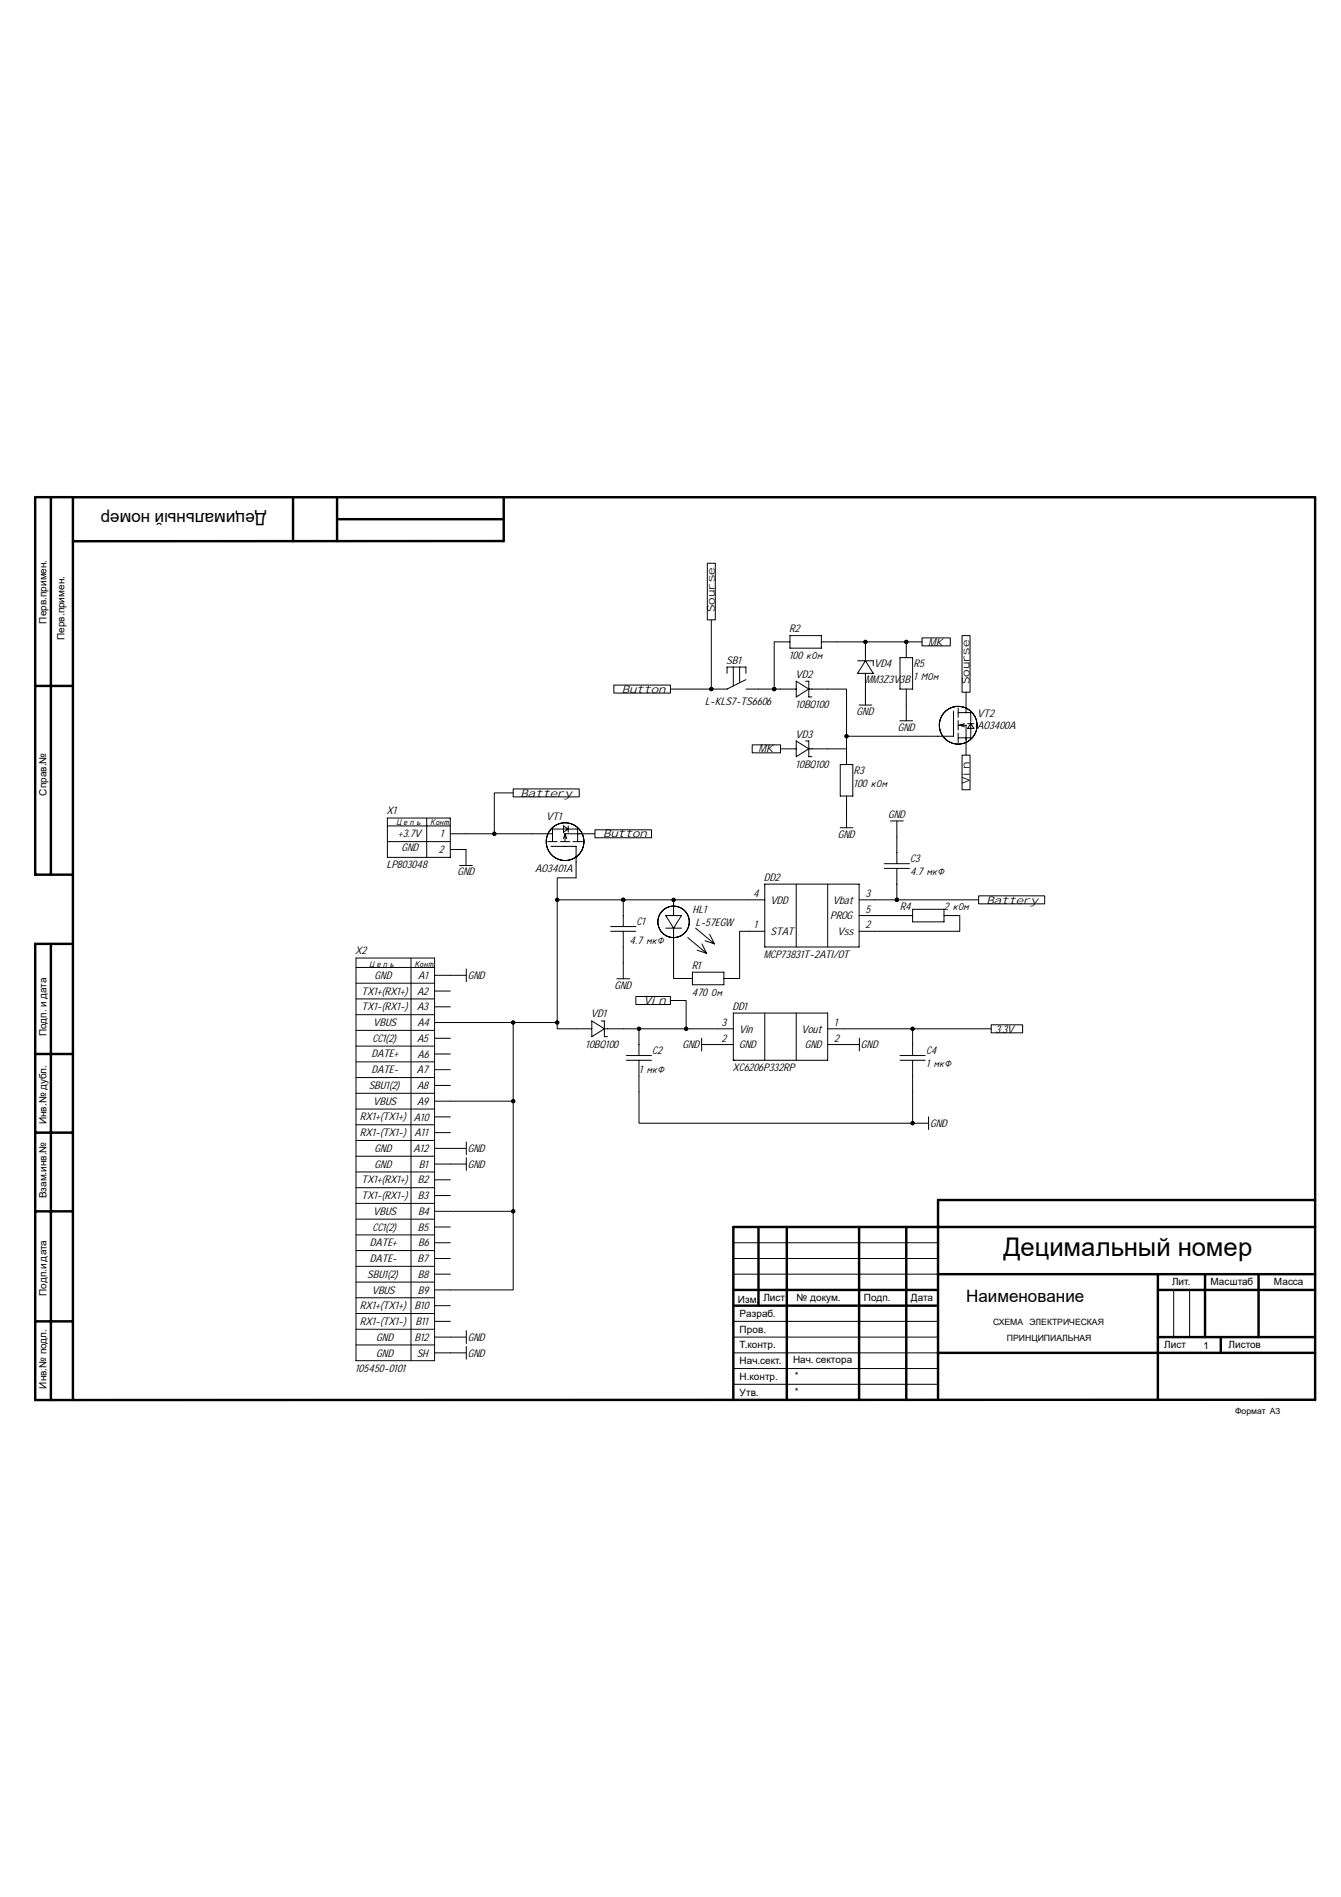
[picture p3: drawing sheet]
<svg xmlns="http://www.w3.org/2000/svg" width="210mm" height="297mm" viewBox="0 0 210 297" stroke-linecap="round" stroke-linejoin="round" font-family="sans-serif">
<g fill="none" stroke="#000" stroke-width=".38">
<path d="M8 77.8v59.1M11.4 77.9v141.3M45.9 77.8v6.9M52.8 77.8v6.9M78.9 77.8v6.9h-67.5M52.8 81.3h26.1M5.5 107.4h5.9M11.4 136.9h-5.9v-59.1l200.5 .1v141.3M5.5 147.8h5.9M5.5 147.8v71.4h200.5M8 147.8v71.4M5.5 165h5.9"/>
<path d="M5.5 177.3h5.9M5.5 189.7h5.9M118.8 192.1v12.3M123.2 192.1v27.1M134.5 192.1v27.1M141.9 192.1v27.1M146.9 199.5h59.1M181.3 199.5v19.7M188.7 199.5v9.8M197.1 199.5v9.8M206 187.9h-59.1v31M206 192.1h-91.1v27.1"/>
<path d="M5.5 206.9h5.9M114.9 204.4h32M114.9 202h32M146.9 211.8h59.1M181.3 202h24.7M181.3 209.3h24.7M191.2 209.3v2.5"/>
</g>
<g fill="none" stroke="#000" stroke-width=".16">
<path d="M72 135.5h2M73 133v2.5M119.8 138.4h14.7v9.9h-14.7zM124.7 138.4v9.9M129.6 138.4v9.9M138.5 135.2h3.9M138.5 136h3.9M139.5 128.5h2M140.5 128.5v6.7M140.5 136v4.9M70.5 152.7h2.5M73 151.7v2"/>
<path d="M95.6 145.8h4M95.6 145.1h4M96.6 153.2h2M97.6 140.9v4.2M97.6 145.8v7.4M104.3 143.4h2.4l-1.2 1.9zM104.3 145.3h2.4M105.5 140.9v2.5M105.5 145.3v3M106 153.2h2.4M107.7 146.8l3 2.5M108.4 152.2h5v2h-5z"/>
<path d="M108.9 145.3l3 2.5M109.2 148.8l1.5 .5M109.9 147.8l.8 1.5M110.4 147.3l1.5 .5M111.2 146.3l.7 1.5M113.4 153.2h2.4M117.3 140.9h2.5M117.3 145.8h2.5M134.5 140.9h2.5M134.5 145.8h2.5M134.5 143.4h2.5M140.5 143.4h2.4"/>
<path d="M142.9 142.4h4.9v1.9h-4.9zM147.8 143.4h2.5M114.9 199.5h32M114.9 194.6h32M114.9 197h32M114.9 216.7h32M114.9 214.3h32M114.9 209.3h32M114.9 211.8h32M114.9 206.9h32M183.8 202v7.3M186.3 202v7.3"/>
<circle cx="97.6" cy="140.9" r=".25"/>
<circle cx="105.5" cy="144.3" r="2.46"/>
<circle cx="105.5" cy="140.9" r=".25"/>
<circle cx="140.5" cy="140.9" r=".25"/>
</g>
<g fill="#000">
<circle cx="97.6" cy="140.9" r=".25"/>
<circle cx="105.5" cy="140.9" r=".25"/>
<circle cx="140.5" cy="140.9" r=".25"/>
</g>
<path d="M153.3 140.3h10.3v1.2h-10.3z" fill-rule="evenodd" fill="#fff"/>
<path d="M153.3 140.3h10.3v1.2h-10.3z" fill="none" stroke="#000" stroke-width=".16"/>
<path d="M80.4 123.5h10.3v1.3h-10.3z" fill-rule="evenodd" fill="#fff"/>
<g fill="none" stroke="#000" stroke-width=".16">
<path d="M123.7 99.5h4.9v2h-4.9zM113.9 105.4v-1h2.9v1M114.8 104.4v3M115.8 104.4v2.5M116.8 106.4l-2.9 1.5h-2.5M116.8 107.9h4.4M121.2 100.5h2.5M128.6 100.5h2.5M131.6 119.7h2v4.9h-2zM132.6 117.2v2.5M134.3 103.5h2.5v.7M134.5 110.4h2"/>
<path d="M135.5 105.4v5M135.5 103.5l1.3 1.9h-2.5zM135.5 100.5v3M140.9 112.9h2M140.9 103h2v4.9h-2zM141.9 107.9v5M141.9 100.5v2.5M80.4 123.5h10.3v1.3h-10.3zM131.6 129.6h2M132.6 124.6v5M109.9 162.5v2M109.9 163.5h2.5"/>
<path d="M132.1 163.5h2.5M134.6 162.5v2"/>
<circle cx="111.4" cy="107.9" r=".25"/>
<circle cx="121.3" cy="107.9" r=".25"/>
<circle cx="135.5" cy="100.5" r=".25"/>
<circle cx="141.9" cy="100.5" r=".25"/>
</g>
<g fill="#000">
<circle cx="111.4" cy="107.9" r=".25"/>
<circle cx="121.3" cy="107.9" r=".25"/>
<circle cx="135.5" cy="100.5" r=".25"/>
<circle cx="141.9" cy="100.5" r=".25"/>
</g>
<path d="M150.7 99.5h1.2v8.9h-1.2z" fill-rule="evenodd" fill="#fff"/>
<path d="M150.7 99.5h1.2v8.9h-1.2z" fill="none" stroke="#000" stroke-width=".16"/>
<path d="M110.8 88.2h1.2v8.9h-1.2z" fill-rule="evenodd" fill="#fff"/>
<path d="M110.8 88.2h1.2v8.9h-1.2z" fill="none" stroke="#000" stroke-width=".16"/>
<path d="M117.8 116.6h4.4v1.3h-4.4z" fill-rule="evenodd" fill="#fff"/>
<path d="M117.8 116.6h4.4v1.3h-4.4z" fill="none" stroke="#000" stroke-width=".16"/>
<path d="M144.4 99.9h4.4v1.2h-4.4z" fill-rule="evenodd" fill="#fff"/>
<path d="M144.4 99.9h4.4v1.2h-4.4z" fill="none" stroke="#000" stroke-width=".16"/>
<path d="M150.7 118.2h1.2v5.5h-1.2z" fill-rule="evenodd" fill="#fff"/>
<path d="M150.7 118.2h1.2v5.5h-1.2z" fill="none" stroke="#000" stroke-width=".16"/>
<path d="M99.6 156h5.4v1.3h-5.4z" fill-rule="evenodd" fill="#fff"/>
<path d="M99.6 156h5.4v1.3h-5.4z" fill="none" stroke="#000" stroke-width=".16"/>
<path d="M93.2 129.9h8.8v1.3h-8.8z" fill-rule="evenodd" fill="#fff"/>
<g fill="none" stroke="#000" stroke-width=".16">
<path d="M93.2 129.9h8.8v1.3h-8.8zM98.1 165.3h3.9M98.1 166h3.9M100.1 161.1v4.2M100.1 166v4.9M140.9 165.3h4M140.9 166h4M142.9 161.1v4.2M142.9 166v4.9M142.9 175.9h2.5M145.4 174.9v2"/>
<circle cx="100.1" cy="161.1" r=".25"/>
<circle cx="142.9" cy="161.1" r=".25"/>
<circle cx="142.9" cy="175.9" r=".25"/>
</g>
<g fill="#000">
<circle cx="100.1" cy="161.1" r=".25"/>
<circle cx="142.9" cy="161.1" r=".25"/>
<circle cx="142.9" cy="175.9" r=".25"/>
</g>
<path d="M155.2 160.5h5v1.2h-5z" fill-rule="evenodd" fill="#fff"/>
<path d="M155.2 160.5h5v1.2h-5z" fill="none" stroke="#000" stroke-width=".16"/>
<path d="M96.1 107.3h8.9v1.2h-8.9z" fill-rule="evenodd" fill="#fff"/>
<g fill="none" stroke="#000" stroke-width=".16">
<path d="M111.4 97.1v10.8h-6.4M96.1 107.3h8.9v1.2h-8.9zM121.2 100.5v7.4h3.5M122.2 117.2h2.5M124.7 106.7l2 1.2-2 1.2zM124.7 116l2 1.2-2 1.3zM126.2 106.7h.5v2.4h.5M126.2 116h.5v2.5h.5M126.7 107.9h5.9v7.4M131.1 100.5h13.3M149.3 111.3v4h-16.7v1.9h-5.9M150.1 110.8v1.5"/>
<path d="M150.1 112.8v1.5M150.1 114.8v1.5M150.1 111.6h1.9v3.9h-1.9M150.1 113.6h1.2v4.6M151 113.3l-.7 .3 .7 .2M151.3 108.4v3.2M151.5 113.3h1M152 113.3l.5 .7h-1zM60.7 128.1h9.8v6.1h-9.8zM60.7 129.3h9.8M60.7 131.8h9.8M66.8 128.1v6.1"/>
<path d="M70.5 133h2.5M77.4 130.5h9.1M80.4 124.1h-3v6.4h-6.9M85.8 131.8h1.5M86.3 132.5h3.9v4.9h-2.9v3.5M86.5 131.8v-2h4v2M87.8 131.8h1.4M88.2 129.3l.8 .5-.8 .5zM88.5 130.5h4.7M88.5 130.5v1.3M88.5 130.5l.2 .8M88.5 130.5l-.3 .8"/>
<path d="M89 129.3v1M89.7 131.8h1.5M55.7 158.9h12.4M55.7 156.4h12.4M55.7 153.9h12.4M55.7 151.5h12.4M55.8 150h12.3v63h-12.3zM64.4 150v63M68.1 152.7h2.4M68.1 155.2h2.4M68.1 157.6h2.4M92.7 159.9l2 1.2-2 1.2z"/>
<path d="M94.2 159.9h.5v2.4h.4M105 156.6h2.5v4.5h-12.8M105.5 148.3v4.9h.5M114.8 158.6h14.8v7.4h-14.8zM117.3 145.8h-1.5v7.4M117.3 140.9h-30v20.2h5.4M119.8 158.6v7.4M124.7 158.6v7.4M137 140.9h16.3M137 143.4h3.5M150.3 143.4v2.4h-13.3M55.7 171.2h12.4"/>
<path d="M55.7 168.7h12.4M55.7 166.3h12.4M55.7 163.8h12.4M55.7 161.3h12.4M55.8 178.6h12.3M55.8 176.1h12.3M55.8 173.6h12.3M68.1 160.1h19.2M68.1 165h2.4M68.1 162.6h2.4M68.1 167.5h2.4M68.1 169.9h2.4"/>
<path d="M68.1 172.4h12.3M68.1 179.8h4.9M68.1 177.3h2.4M68.1 174.9h2.4M73 178.8v2M80.4 160.1v29.6M100.1 170.9v5h42.8v-5M112.4 163.5h2.4M114.8 166h.1M114.8 161.1h-7.3M129.6 163.5h2.5M155.2 161.1h-25.6"/>
<path d="M55.8 183.5h12.3M55.8 181h12.3M55.8 198.3h12.3M55.8 195.8h12.3M55.8 193.3h12.3M55.8 190.9h12.3M55.8 188.4h12.3M55.8 186h12.3M68.1 182.3h4.9M68.1 199.5h2.4M68.1 189.7h12.3M68.1 187.2h2.4"/>
<path d="M68.1 192.1h2.4M68.1 194.6h2.4M68.1 197h2.4M68.1 184.7h2.4M73 181.3v2M80.4 189.7v12.3h-12.3M55.8 210.6h12.3M55.8 208.1h12.3M55.8 205.7h12.3M55.8 203.2h12.3M55.8 200.7h12.3M68.1 209.3h4.9"/>
<path d="M68.1 204.4h2.4M68.1 206.9h2.4M68.1 211.8h4.9M73 208.3v2.1M73 210.8v2"/>
<circle cx="111.4" cy="107.9" r=".25"/>
<circle cx="121.3" cy="107.9" r=".25"/>
<circle cx="132.6" cy="115.3" r=".25"/>
<circle cx="150.1" cy="113.6" r="2.96"/>
<circle cx="77.4" cy="130.5" r=".25"/>
<circle cx="88.5" cy="131.8" r="2.95"/>
<circle cx="87.3" cy="140.9" r=".25"/>
<circle cx="97.6" cy="140.9" r=".25"/>
<circle cx="140.5" cy="140.9" r=".25"/>
<circle cx="80.4" cy="160.1" r=".25"/>
<circle cx="80.4" cy="172.4" r=".25"/>
<circle cx="87.3" cy="160.1" r=".25"/>
<circle cx="107.5" cy="161.1" r=".25"/>
<circle cx="142.9" cy="175.9" r=".25"/>
<circle cx="80.4" cy="189.6" r=".25"/>
</g>
<g fill="#000">
<circle cx="111.4" cy="107.9" r=".25"/>
<circle cx="121.3" cy="107.9" r=".25"/>
<circle cx="132.6" cy="115.3" r=".25"/>
<circle cx="77.4" cy="130.5" r=".25"/>
<circle cx="87.3" cy="140.9" r=".25"/>
<circle cx="97.6" cy="140.9" r=".25"/>
<circle cx="140.5" cy="140.9" r=".25"/>
<circle cx="80.4" cy="160.1" r=".25"/>
<circle cx="80.4" cy="172.4" r=".25"/>
<circle cx="87.3" cy="160.1" r=".25"/>
<circle cx="107.5" cy="161.1" r=".25"/>
<circle cx="142.9" cy="175.9" r=".25"/>
<circle cx="80.4" cy="189.6" r=".25"/>
</g>
<text font-size="4" x="157.1" y="196.7">Децимальный номер</text>
<g font-size="2.7">
<text x="41.7" y="80.4" transform="rotate(-180 41.7 80.4)">Децимальный номер</text>
<text x="151.3" y="203.8">Наименование</text>
</g>
<g font-size="1.7">
<text x="112" y="95.8" transform="rotate(-90 112 95.8)">Sourse</text>
<text x="123.6" y="99">R2</text>
<text x="145.4" y="101.1">MK</text>
<text x="113.7" y="103.9">SB1</text>
<text x="123.6" y="103.2">100кОм</text>
<text x="124.6" y="106.1">VD2</text>
<text x="135.6" y="107">MM3Z3V3B</text>
<text x="136.9" y="104.4">VD4</text>
<text x="143" y="104.4">R5</text>
<text x="143" y="106.4">1 МОм</text>
<text x="151.8" y="107.1" transform="rotate(-90 151.8 107.1)">Sourse</text>
<text x="97.4" y="108.5">Button</text>
<text x="110.4" y="110.4">L-KLS7-TS6606</text>
<text x="124.6" y="110.8">10BQ100</text>
<text x="134.2" y="112">GND</text>
<text x="153" y="112.2">VT2</text>
<text x="118.8" y="117.8">MK</text>
<text x="124.6" y="115.5">VD3</text>
<text x="140.6" y="114.4">GND</text>
<text x="153" y="114.2">AO3400A</text>
<text x="81.5" y="124.7">Battery</text>
<text x="124.6" y="120.2">10BQ100</text>
<text x="133.7" y="121.2">R3</text>
<text x="133.7" y="123.1">100кОм</text>
<text x="151.8" y="122.7" transform="rotate(-90 151.8 122.7)">Vin</text>
<text x="60.5" y="127.4">X1</text>
<text x="62.3" y="131.1">+3.7V</text>
<text x="69" y="131.1">1</text>
<text x="85.6" y="128.4">VT1</text>
<text x="94.4" y="131.1">Button</text>
<text x="131.2" y="131.2">GND</text>
<text x="139.1" y="128.1">GND</text>
<text x="60.5" y="135.9">LP803048</text>
<text x="62.9" y="133.3">GND</text>
<text x="68.7" y="133.6">2</text>
<text x="71.6" y="137.1">GND</text>
<text x="83.8" y="136.5">AO3401A</text>
<text x="119.6" y="137.9">DD2</text>
<text x="142.5" y="135">C3</text>
<text x="142.5" y="136.9">4.7 мкФ</text>
<text x="108.5" y="142.9">HL1</text>
<text x="117.9" y="140.5">4</text>
<text x="120.6" y="141.5">VDD</text>
<text x="130" y="143.9">PROG</text>
<text x="130.4" y="141.5">Vbat</text>
<text x="135.6" y="140.5">3</text>
<text x="135.6" y="142.9">5</text>
<text x="140.9" y="142.5">R4</text>
<text x="147.8" y="142.5">2 кОм</text>
<text x="154.5" y="141.5">Battery</text>
<text x="55.6" y="149.4">X2</text>
<text x="98.6" y="147.9">4.7 мкФ</text>
<text x="99.7" y="144.8">C1</text>
<text x="108.9" y="144.9">L-57EGW</text>
<text x="118.1" y="145.4">1</text>
<text x="119.6" y="150">MCP73831T-2ATI/OT</text>
<text x="120.6" y="146.4">STAT</text>
<text x="131.1" y="146.4">Vss</text>
<text x="135.6" y="145.4">2</text>
<text x="56.6" y="155.7">TX1+(RX1+)</text>
<text x="58.7" y="153.3">GND</text>
<text x="65.3" y="155.7">A2</text>
<text x="65.5" y="153.3">A1</text>
<text x="73.3" y="153.3">GND</text>
<text x="96.2" y="154.8">GND</text>
<text x="108.3" y="151.7">R1</text>
<text x="108.3" y="155.9">470Ом</text>
<text x="56.6" y="158.2">TX1-(RX1-)</text>
<text x="58.5" y="160.7">VBUS</text>
<text x="65.3" y="158.2">A3</text>
<text x="65.4" y="160.7">A4</text>
<text x="92.5" y="159.3">VD1</text>
<text x="100.8" y="157.2">Vin</text>
<text x="113" y="160.7">3</text>
<text x="114.7" y="158.1">DD1</text>
<text x="115.7" y="161.7">Vin</text>
<text x="125.5" y="161.7">Vout</text>
<text x="130.6" y="160.7">1</text>
<text x="155.9" y="161.7">3.3V</text>
<text x="58.2" y="165.6">DATE+</text>
<text x="58.3" y="163.1">CC1(2)</text>
<text x="65.3" y="163.2">A5</text>
<text x="65.4" y="165.6">A6</text>
<text x="91.7" y="164.1">10BQ100</text>
<text x="102.2" y="165">C2</text>
<text x="106.9" y="164.1">GND</text>
<text x="113" y="163.1">2</text>
<text x="114.7" y="167.7">XC6206P332RP</text>
<text x="115.7" y="164.1">GND</text>
<text x="126" y="164.1">GND</text>
<text x="130.6" y="163.1">2</text>
<text x="134.8" y="164.1">GND</text>
<text x="145" y="165">C4</text>
<text x="145" y="167">1 мкФ</text>
<text x="57.7" y="170.5">SBU1(2)</text>
<text x="58.2" y="168.1">DATE-</text>
<text x="58.5" y="173">VBUS</text>
<text x="65.3" y="168.1">A7</text>
<text x="65.3" y="170.5">A8</text>
<text x="65.3" y="173">A9</text>
<text x="100.1" y="168.1">1 мкФ</text>
<text x="56.3" y="175.4">RX1+(TX1+)</text>
<text x="56.3" y="177.9">RX1-(TX1-)</text>
<text x="64.8" y="175.5">A10</text>
<text x="64.9" y="177.9">A11</text>
<text x="145.7" y="176.4">GND</text>
<text x="56.6" y="185.3">TX1+(RX1+)</text>
<text x="58.7" y="180.3">GND</text>
<text x="58.7" y="182.8">GND</text>
<text x="64.8" y="180.4">A12</text>
<text x="65.4" y="185.3">B2</text>
<text x="65.6" y="182.8">B1</text>
<text x="73.3" y="180.4">GND</text>
<text x="73.3" y="182.8">GND</text>
<text x="56.6" y="187.7">TX1-(RX1-)</text>
<text x="58.5" y="190.2">VBUS</text>
<text x="65.4" y="187.7">B3</text>
<text x="65.5" y="190.2">B4</text>
<text x="57.9" y="195.2">DATE+</text>
<text x="57.9" y="197.6">DATE-</text>
<text x="58.3" y="192.7">CC1(2)</text>
<text x="65.4" y="197.6">B7</text>
<text x="65.4" y="192.7">B5</text>
<text x="65.5" y="195.2">B6</text>
<text x="57.5" y="200.1">SBU1(2)</text>
<text x="58.2" y="202.5">VBUS</text>
<text x="65.4" y="202.5">B9</text>
<text x="65.4" y="200.1">B8</text>
<text x="56.3" y="205">RX1+(TX1+)</text>
<text x="56.3" y="207.4">RX1-(TX1-)</text>
<text x="58.9" y="209.9">GND</text>
<text x="64.9" y="209.9">B12</text>
<text x="64.9" y="205">B10</text>
<text x="65.1" y="207.5">B11</text>
<text x="73.3" y="209.9">GND</text>
<text x="55.6" y="214.8">105450-0101</text>
<text x="58.9" y="212.4">GND</text>
<text x="65.3" y="212.4">SH</text>
<text x="73.3" y="212.4">GND</text>
</g>
<g font-size="1.6">
<text x="7.3" y="97.7" transform="rotate(-90 7.3 97.7)">Перв.примен.</text>
<text x="10.1" y="100.2" transform="rotate(-90 10.1 100.2)">Перв.примен.</text>
<text x="7.3" y="124.6" transform="rotate(-90 7.3 124.6)">Справ.№</text>
<text x="7.3" y="162.3" transform="rotate(-90 7.3 162.3)">Подп. и дата</text>
<text x="7.3" y="176" transform="rotate(-90 7.3 176)">Инв.№ дубл.</text>
<text x="7.3" y="187.6" transform="rotate(-90 7.3 187.6)">Взам.инв.№</text>
<text x="7.3" y="202.9" transform="rotate(-90 7.3 202.9)">Подп.и дата</text>
<text x="115.6" y="204">Изм.</text>
<text x="119.5" y="203.8">Лист</text>
<text x="124.8" y="203.8">№ докум.</text>
<text x="135.3" y="203.8">Подп.</text>
<text x="142.7" y="203.8">Дата</text>
<text x="183.6" y="201.3">Лит.</text>
<text x="189.6" y="201.3">Масштаб</text>
<text x="199.5" y="201.3">Масса</text>
<text x="115.8" y="206.2">Разраб.</text>
<text x="115.8" y="208.7">Пров.</text>
<text x="115.8" y="211.1">Т.контр.</text>
<text x="115.8" y="213.6">Нач.сект.</text>
<text x="124.2" y="213.4">Нач. сектора</text>
<text x="124.5" y="215.9">*</text>
<text x="182.3" y="211.1">Лист</text>
<text x="188.5" y="211.2">1</text>
<text x="192.4" y="211.1">Листов</text>
<text x="7.3" y="217.4" transform="rotate(-90 7.3 217.4)">Инв.№ подл.</text>
<text x="115.8" y="218.5">Утв.</text>
<text x="115.8" y="216.1">Н.контр.</text>
<text x="124.5" y="218.4">*</text>
</g>
<g font-size="1.4">
<text x="62" y="129.2">Цепь</text>
<text x="67.4" y="129.2">Конт.</text>
<text x="57.8" y="151.3">Цепь</text>
<text x="64.9" y="151.3">Конт.</text>
<text x="155.5" y="207.4">СХЕМА</text>
<text x="157.7" y="209.9">ПРИНЦИПИАЛЬНАЯ</text>
<text x="161.2" y="207.4">ЭЛЕКТРИЧЕСКАЯ</text>
<text x="193.4" y="221.4">Формат A3</text>
</g>
</svg>
